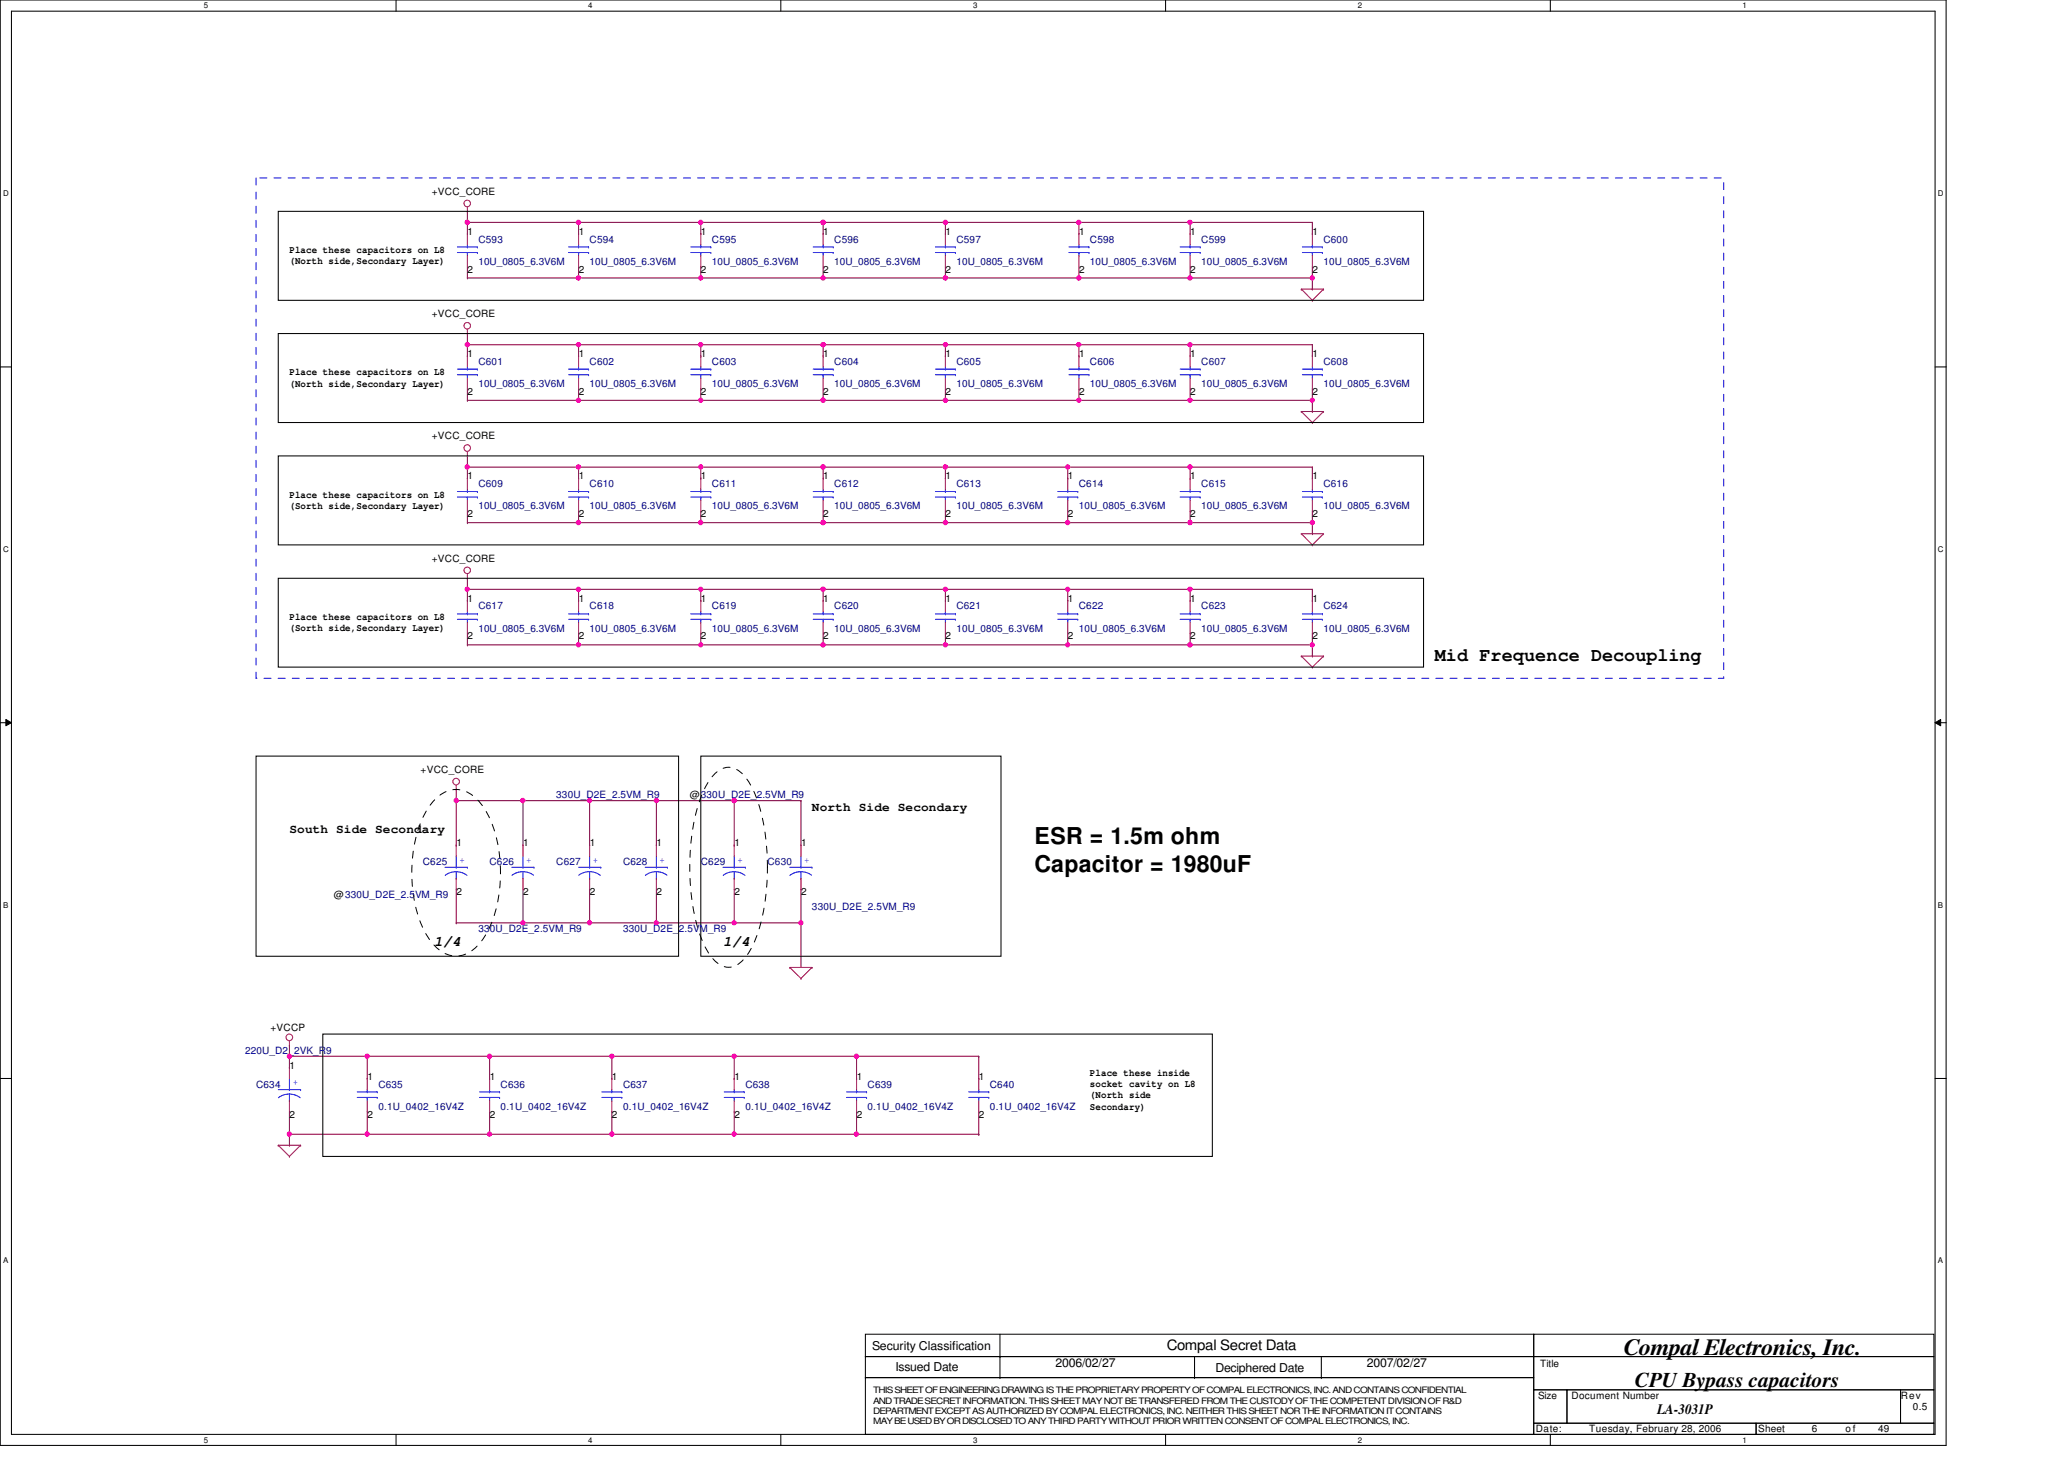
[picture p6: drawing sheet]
<svg xmlns="http://www.w3.org/2000/svg" width="297mm" height="210mm" viewBox="0 0 297 210" stroke-linecap="round" stroke-linejoin="round" font-family="sans-serif">
<path d="M0 0h280.1v208h-280.1zM1.6 1.6h276.9v204.8h-276.9z" fill="none" stroke="#000" stroke-width=".15"/>
<g fill="#fff">
<path d="M29.3 .2h.6v1.2h-.6z"/>
<path d="M29.3 206.6h.6v1.3h-.6z"/>
</g>
<path d="M57 0v1.6M57 206.4v1.6" fill="none" stroke="#000" stroke-width=".15"/>
<g fill="#fff">
<path d="M84.7 .2h.6v1.2h-.6z"/>
<path d="M84.7 206.6h.6v1.3h-.6z"/>
</g>
<path d="M112.4 0v1.6M112.4 206.4v1.6" fill="none" stroke="#000" stroke-width=".15"/>
<g fill="#fff">
<path d="M140 .2h.6v1.2h-.6z"/>
<path d="M140 206.6h.6v1.3h-.6z"/>
</g>
<path d="M167.7 0v1.6M167.7 206.4v1.6" fill="none" stroke="#000" stroke-width=".15"/>
<g fill="#fff">
<path d="M195.4 .2h.6v1.2h-.6z"/>
<path d="M195.4 206.6h.6v1.3h-.6z"/>
</g>
<path d="M223.1 0v1.6M223.1 206.4v1.6" fill="none" stroke="#000" stroke-width=".15"/>
<g fill="#fff">
<path d="M250.8 .2h.6v1.2h-.6z"/>
<path d="M250.8 206.6h.6v1.3h-.6z"/>
<path d="M.4 27.2h.8v1.3h-.8z"/>
<path d="M278.9 27.2h.8v1.3h-.8z"/>
<path d="M.4 78.4h.8v1.3h-.8z"/>
<path d="M278.9 78.4h.8v1.3h-.8z"/>
</g>
<path d="M0 52.8h1.6M278.5 52.8h1.6" fill="none" stroke="#000" stroke-width=".15"/>
<g fill="#fff">
<path d="M.4 129.6h.8v1.3h-.8z"/>
<path d="M278.9 129.6h.7v1.3h-.7z"/>
</g>
<path d="M0 104h1.6M278.5 104h1.6" fill="none" stroke="#000" stroke-width=".15"/>
<path d="M.8 103.5l.8 .5-.8 .5zM278.5 104l.8-.5v1z" fill="#000"/>
<path d="M.8 103.5l.8 .5-.8 .5zM278.5 104l.8-.5v1z" fill="none" stroke="#000" stroke-width=".14"/>
<g fill="#fff">
<path d="M.4 180.8h.8v1.3h-.8z"/>
<path d="M278.9 180.8h.7v1.3h-.7z"/>
</g>
<g fill="none" stroke="#000" stroke-width=".15">
<path d="M40 30.4h164.9v12.8h-164.9zM40 48h164.9v12.8h-164.9zM40 65.6h164.9v12.8h-164.9zM40 83.2h164.9v12.8h-164.9zM36.8 108.8h60.9v28.8h-60.9zM100.9 108.8h43.2v28.8h-43.2zM0 155.2h1.6M46.5 148.8h128v17.6h-128zM278.5 155.2h1.6M124.5 192h96.2v3.2h-96.2zM124.5 195.2h96.2v3.1h-96.2zM124.5 198.3h96.2v8.1h-96.2z"/>
<path d="M143.9 195.2h.1M143.9 198.3h.1M143.9 192v6.3M171.9 198.3h.1M171.9 195.2v3.1M190.2 198.3h.1M190.2 195.2v3.1M220.7 192h57.6v3.2h-57.6zM220.7 195.2h57.6v4.8h-57.6zM220.7 200h4.8v4.8h-4.8zM220.7 204.8h32v1.6h-32zM225.5 200h48v4.8h-48z"/>
<path d="M252.7 204.8h25.6v1.6h-25.6zM273.5 200h4.8v4.8h-4.8z"/>
</g>
<g fill="none" stroke="#800040" stroke-width=".15">
<path d="M67.3 33.6h.1M67.3 32h.1M67.3 30.4v3.2M67.3 38.4v1.6M67.3 32h121.6M83.3 32h.1M83.3 33.6h.1M83.3 32v1.6M83.3 38.4v1.6M100.9 33.6h.1M100.9 32h.1M100.9 32v1.6"/>
<path d="M100.9 38.4v1.6M118.5 33.6h.1M118.5 32h.1M118.5 32v1.6M118.5 38.4v1.6M136.1 33.6h.1M136.1 32h.1M136.1 32v1.6M136.1 38.4v1.6M155.3 32h.1M155.3 33.6h.1M155.3 32v1.6"/>
<path d="M155.3 38.4v1.6M171.3 32h.1M171.3 33.6h.1M171.3 32v1.6M171.3 38.4v1.6M188.9 32h.1M188.9 33.6h.1M188.9 32v1.6M188.9 38.4v3.2M67.3 57.6h.1M67.3 51.2h.1M67.3 40h.1"/>
<path d="M67.3 49.6h.1M67.3 48v3.2M67.3 56v1.6M67.3 49.6h121.6M67.3 57.6h121.6M67.3 40h121.6M83.3 51.2h.1M83.3 40h.1M83.3 57.6h.1M83.3 49.6h.1M83.3 49.6v1.6M83.3 56v1.6"/>
<path d="M100.9 57.6h.1M100.9 40h.1M100.9 51.2h.1M100.9 49.6h.1M100.9 49.6v1.6M100.9 56v1.6M118.5 40h.1M118.5 57.6h.1M118.5 49.6h.1M118.5 51.2h.1M118.5 49.6v1.6M118.5 56v1.6"/>
<path d="M136.1 49.6h.1M136.1 57.6h.1M136.1 51.2h.1M136.1 40h.1M136.1 49.6v1.6M136.1 56v1.6M155.3 57.6h.1M155.3 49.6h.1M155.3 40h.1M155.3 51.2h.1M155.3 49.6v1.6M155.3 56v1.6"/>
<path d="M171.3 57.6h.1M171.3 49.6h.1M171.3 40h.1M171.3 51.2h.1M171.3 49.6v1.6M171.3 56v1.6M188.9 51.2h.1M188.9 57.6h.1M188.9 41.6h.1M188.9 40h.1M188.9 59.2h.1M188.9 49.6h.1"/>
<path d="M188.9 49.6v1.6M188.9 56v3.2M67.3 68.8h.1M67.3 75.2h.1M67.3 67.2h.1M67.3 65.6v3.2M67.3 73.6v1.6M67.3 67.2h121.6M67.3 75.2h121.6M83.3 75.2h.1M83.3 68.8h.1M83.3 67.2h.1"/>
<path d="M83.3 67.2v1.6M83.3 73.6v1.6M100.9 75.2h.1M100.9 67.2h.1M100.9 68.8h.1M100.9 67.2v1.6M100.9 73.6v1.6M118.5 68.8h.1M118.5 75.2h.1M118.5 67.2h.1M118.5 67.2v1.6M118.5 73.6v1.6"/>
<path d="M136.1 75.2h.1M136.1 67.2h.1M136.1 68.8h.1M136.1 67.2v1.6M136.1 73.6v1.6M153.7 68.8h.1M153.7 67.2h.1M153.7 75.2h.1M153.7 67.2v1.6M153.7 73.6v1.6M171.3 68.8h.1M171.3 75.2h.1"/>
<path d="M171.3 67.2h.1M171.3 67.2v1.6M171.3 73.6v1.6M188.9 68.8h.1M188.9 75.2h.1M188.9 76.8h.1M188.9 67.2h.1M188.9 67.2v1.6M188.9 73.6v3.2M67.3 84.8h.1M67.3 92.8h.1M67.3 86.4h.1"/>
<path d="M67.3 92.8h121.6M67.3 83.2v3.2M67.3 91.2v1.6M67.3 84.8h121.6M83.3 86.4h.1M83.3 84.8h.1M83.3 92.8h.1M83.3 84.8v1.6M83.3 91.2v1.6M100.9 86.4h.1M100.9 92.8h.1M100.9 84.8h.1"/>
<path d="M100.9 84.8v1.6M100.9 91.2v1.6M118.5 92.8h.1M118.5 86.4h.1M118.5 84.8h.1M118.5 84.8v1.6M118.5 91.2v1.6M136.1 86.4h.1M136.1 92.8h.1M136.1 84.8h.1M136.1 84.8v1.6M136.1 91.2v1.6"/>
<path d="M153.7 92.8h.1M153.7 84.8h.1M153.7 86.4h.1M153.7 84.8v1.6M153.7 91.2v1.6M171.3 92.8h.1M171.3 86.4h.1M171.3 84.8h.1M171.3 84.8v1.6M171.3 91.2v1.6M188.9 86.4h.1M188.9 92.8h.1"/>
<path d="M188.9 94.4h.1M188.9 84.8h.1M188.9 84.8v1.6M188.9 91.2v3.2M65.7 115.2h.1M65.7 113.6v8M65.7 115.2h49.6M75.3 115.2h.1M75.3 115.2v6.4M84.9 115.2h.1M84.9 115.2v6.4M94.5 115.2h.1"/>
<path d="M94.5 115.2v6.4M105.7 115.2h.1M105.7 115.2v6.4M115.3 115.2h.1M115.3 115.2v6.4M65.7 132.8h.1M65.7 121.6h.1M65.7 128v4.8M65.7 132.8h49.6M75.3 132.8h.1M75.3 121.6h.1M75.3 128v4.8"/>
<path d="M84.9 132.8h.1M84.9 121.6h.1M84.9 128v4.8M94.5 132.8h.1M94.5 121.6h.1M94.5 128v4.8M105.7 132.8h.1M105.7 121.6h.1M105.7 128v4.8M115.3 132.8h.1M115.3 121.6h.1M115.3 128v11.2"/>
<path d="M41.7 152h.1M41.7 153.6h.1M41.7 152h99.2M41.7 150.4v3.2M52.8 152h.1M52.8 155.2h.1M52.8 152v3.2M70.5 152h.1M70.5 155.2h.1M70.5 152v3.2M88 155.2h.1M88 152h.1"/>
<path d="M88 152v3.2M105.7 152h.1M105.7 155.2h.1M105.7 152v3.2M123.3 152h.1M123.3 155.2h.1M123.3 152v3.2M140.9 152h.1M140.9 155.2h.1M140.9 152v3.2M41.7 163.2h.1M41.7 164.8h.1"/>
<path d="M41.7 160v4.8M41.7 163.2h99.2M52.8 163.2h.1M52.8 160v3.2M70.5 163.2h.1M70.5 160v3.2M88 163.2h.1M88 160v3.2M105.7 163.2h.1M105.7 160v3.2M123.3 163.2h.1M123.3 160v3.2"/>
<path d="M140.9 163.2h.1M140.9 160v3.2"/>
</g>
<g fill="none" stroke="#f00" stroke-width=".15">
<path d="M67.3 30.4h.1M67.3 29.8v.6M67.3 33.6v1.6M67.3 36.8v1.6M83.3 33.6v1.6M83.3 36.8v1.6M100.9 33.6v1.6M100.9 36.8v1.6M118.5 33.6v1.6M118.5 36.8v1.6M136.1 33.6v1.6M136.1 36.8v1.6"/>
<path d="M155.3 33.6v1.6M155.3 36.8v1.6M171.3 33.6v1.6M171.3 36.8v1.6M188.9 33.6v1.6M188.9 36.8v1.6M67.3 48h.1M67.3 47.4v.6M67.3 51.2v1.6M67.3 54.4v1.6M83.3 51.2v1.6M83.3 54.4v1.6"/>
<path d="M100.9 51.2v1.6M100.9 54.4v1.6M118.5 51.2v1.6M118.5 54.4v1.6M136.1 51.2v1.6M136.1 54.4v1.6M155.3 51.2v1.6M155.3 54.4v1.6M171.3 51.2v1.6M171.3 54.4v1.6M187.3 41.6h.1M187.3 59.2h.1"/>
<path d="M187.3 41.6h3.2M187.3 41.6l1.6 1.6M187.3 59.2h3.2M187.3 59.2l1.6 1.6M188.9 43.2h.1M188.9 51.2v1.6M188.9 54.4v1.6M190.5 41.6h.1M190.5 59.2h.1M190.5 41.6l-1.6 1.6M190.5 59.2l-1.6 1.6M67.3 65.6h.1"/>
<path d="M67.3 65v.6M67.3 68.8v1.6M67.3 72v1.6M83.3 68.8v1.6M83.3 72v1.6M100.9 68.8v1.6M100.9 72v1.6M118.5 68.8v1.6M118.5 72v1.6M136.1 68.8v1.6M136.1 72v1.6M153.7 68.8v1.6"/>
<path d="M153.7 72v1.6M171.3 68.8v1.6M171.3 72v1.6M187.3 76.8h.1M187.3 76.8h3.2M187.3 76.8l1.6 1.6M188.9 78.4h.1M188.9 60.8h.1M188.9 68.8v1.6M188.9 72v1.6M190.5 76.8h.1M190.5 76.8l-1.6 1.6"/>
<path d="M67.3 83.2h.1M67.3 82.6v.6M67.3 86.4v1.6M67.3 89.6v1.6M83.3 86.4v1.6M83.3 89.6v1.6M100.9 86.4v1.6M100.9 89.6v1.6M118.5 86.4v1.6M118.5 89.6v1.6M136.1 86.4v1.6M136.1 89.6v1.6"/>
<path d="M153.7 86.4v1.6M153.7 89.6v1.6M171.3 86.4v1.6M171.3 89.6v1.6M187.3 94.4h.1M187.3 94.4h3.2M187.3 94.4l1.6 1.6M188.9 96h.1M188.9 86.4v1.6M188.9 89.6v1.6M190.5 94.4h.1M190.5 94.4l-1.6 1.6"/>
<path d="M65.7 113.6h.1M65.7 113v.6M65.7 121.6v1.6M65.7 126.4v1.6M75.3 121.6v1.6M75.3 126.4v1.6M84.9 121.6v1.6M84.9 126.4v1.6M94.5 121.6v1.6M94.5 126.4v1.6M105.7 121.6v1.6M105.7 126.4v1.6"/>
<path d="M113.7 139.2h.1M113.7 139.2h3.2M113.7 139.2l1.6 1.6M115.3 121.6v1.6M115.3 126.4v1.6M116.9 139.2h.1M116.9 139.2l-1.6 1.6M41.7 150.4h.1M41.7 149.8v.6M41.7 153.6v1.6M41.7 158.4v1.6M52.8 155.2v1.6"/>
<path d="M52.8 158.4v1.6M70.5 155.2v1.6M70.5 158.4v1.6M88 155.2v1.6M88 158.4v1.6M105.7 155.2v1.6M105.7 158.4v1.6M115.3 140.8h.1M123.3 155.2v1.6M123.3 158.4v1.6M140.9 155.2v1.6M140.9 158.4v1.6"/>
<path d="M40 164.8h.1M40 164.8h3.3M40 164.8l1.7 1.6M41.7 166.4h.1M43.3 164.8h.1M43.3 164.8l-1.6 1.6"/>
<circle cx="67.2" cy="29.3" r=".47"/>
<circle cx="67.2" cy="46.9" r=".47"/>
<circle cx="67.2" cy="64.5" r=".47"/>
<circle cx="67.2" cy="82.1" r=".47"/>
<circle cx="65.6" cy="112.5" r=".48"/>
<circle cx="41.6" cy="149.3" r=".48"/>
</g>
<path d="M36.8 25.6h211.3v72h-211.3z" fill="none" stroke="#00f" stroke-width=".14" stroke-dasharray="1 1 1 1 1 1 1 1"/>
<path d="M62.6 115a3.9 3.9 0 0 1 6 0 14.5 14.5 0 0 1 3.4 9.1 18.7 18.7 0 0 1-2.1 10.5 5.3 5.3 0 0 1-4.3 3 5.2 5.2 0 0 1-4.2-3 20 20 0 0 1-1.4-14.6 11.8 11.8 0 0 1 2.6-5zM102.8 111.4a2.59 2.59 0 0 1 4.1 0 13.7 13.7 0 0 1 2.9 6.6 33.5 33.5 0 0 1-.8 16.4 9.1 9.1 0 0 1-2.8 4.4 2.5 2.5 0 0 1-3.4-.6 13.7 13.7 0 0 1-2.9-6.6 33.6 33.6 0 0 1 .8-16.3 10.2 10.2 0 0 1 2.1-3.9z" fill="none" stroke="#000" stroke-width=".14" stroke-dasharray="1 1 1 1 1 1 1 1"/>
<g fill="none" stroke="#00f" stroke-width=".15">
<path d="M65.8 36.3h2.9M65.8 35.5h2.9M67.3 35.5h.1M67.3 36.3h.1M67.3 35.2v.3M67.3 36.3v.5M68.7 36.3h.1M68.7 35.5h.1M81.8 36.3h2.9M81.8 35.5h2.9M83.3 35.5h.1M83.3 36.3h.1"/>
<path d="M83.3 35.2v.3M83.3 36.3v.5M84.7 36.3h.1M84.7 35.5h.1M99.4 36.3h2.9M99.4 35.5h2.9M100.9 35.5h.1M100.9 36.3h.1M100.9 35.2v.3M100.9 36.3v.5M102.3 36.3h.1M102.3 35.5h.1"/>
<path d="M117 36.3h2.9M117 35.5h2.9M118.5 35.5h.1M118.5 36.3h.1M118.5 35.2v.3M118.5 36.3v.5M119.9 36.3h.1M119.9 35.5h.1M134.6 36.3h2.9M134.6 35.5h2.9M136.1 35.5h.1M136.1 36.3h.1"/>
<path d="M136.1 35.2v.3M136.1 36.3v.5M137.5 36.3h.1M137.5 35.5h.1M153.8 36.3h2.9M153.8 35.5h2.9M155.3 35.5h.1M155.3 36.3h.1M155.3 35.2v.3M155.3 36.3v.5M156.7 36.3h.1M156.7 35.5h.1"/>
<path d="M169.8 36.3h2.9M169.8 35.5h2.9M171.3 35.5h.1M171.3 36.3h.1M171.3 35.2v.3M171.3 36.3v.5M172.7 36.3h.1M172.7 35.5h.1M187.4 36.3h2.9M187.4 35.5h2.9M188.9 35.5h.1M188.9 36.3h.1"/>
<path d="M188.9 35.2v.3M188.9 36.3v.5M190.3 36.3h.1M190.3 35.5h.1M65.8 53.9h2.9M65.8 53.1h2.9M67.3 53.1h.1M67.3 53.9h.1M67.3 52.8v.3M67.3 53.9v.5M68.7 53.9h.1M68.7 53.1h.1"/>
<path d="M81.8 53.9h2.9M81.8 53.1h2.9M83.3 53.1h.1M83.3 53.9h.1M83.3 52.8v.3M83.3 53.9v.5M84.7 53.9h.1M84.7 53.1h.1M99.4 53.9h2.9M99.4 53.1h2.9M100.9 53.1h.1M100.9 53.9h.1"/>
<path d="M100.9 52.8v.3M100.9 53.9v.5M102.3 53.9h.1M102.3 53.1h.1M117 53.9h2.9M117 53.1h2.9M118.5 53.1h.1M118.5 53.9h.1M118.5 52.8v.3M118.5 53.9v.5M119.9 53.9h.1M119.9 53.1h.1"/>
<path d="M134.6 53.9h2.9M134.6 53.1h2.9M136.1 53.1h.1M136.1 53.9h.1M136.1 52.8v.3M136.1 53.9v.5M137.5 53.9h.1M137.5 53.1h.1M153.8 53.9h2.9M153.8 53.1h2.9M155.3 53.1h.1M155.3 53.9h.1"/>
<path d="M155.3 52.8v.3M155.3 53.9v.5M156.7 53.9h.1M156.7 53.1h.1M169.8 53.9h2.9M169.8 53.1h2.9M171.3 53.1h.1M171.3 53.9h.1M171.3 52.8v.3M171.3 53.9v.5M172.7 53.9h.1M172.7 53.1h.1"/>
<path d="M187.4 53.9h2.9M187.4 53.1h2.9M188.9 53.1h.1M188.9 53.9h.1M188.9 52.8v.3M188.9 53.9v.5M190.3 53.9h.1M190.3 53.1h.1M65.8 71.5h2.9M65.8 70.7h2.9M67.3 70.7h.1M67.3 71.5h.1"/>
<path d="M67.3 70.4v.3M67.3 71.5v.5M68.7 71.5h.1M68.7 70.7h.1M81.8 71.5h2.9M81.8 70.7h2.9M83.3 70.7h.1M83.3 71.5h.1M83.3 70.4v.3M83.3 71.5v.5M84.7 71.5h.1M84.7 70.7h.1"/>
<path d="M99.4 71.5h2.9M99.4 70.7h2.9M100.9 70.7h.1M100.9 71.5h.1M100.9 70.4v.3M100.9 71.5v.5M102.3 71.5h.1M102.3 70.7h.1M117 71.5h2.9M117 70.7h2.9M118.5 70.7h.1M118.5 71.5h.1"/>
<path d="M118.5 70.4v.3M118.5 71.5v.5M119.9 71.5h.1M119.9 70.7h.1M134.6 71.5h2.9M134.6 70.7h2.9M136.1 70.7h.1M136.1 71.5h.1M136.1 70.4v.3M136.1 71.5v.5M137.5 71.5h.1M137.5 70.7h.1"/>
<path d="M152.2 71.5h2.9M152.2 70.7h2.9M153.7 70.7h.1M153.7 71.5h.1M153.7 70.4v.3M153.7 71.5v.5M155.1 71.5h.1M155.1 70.7h.1M169.8 71.5h2.9M169.8 70.7h2.9M171.3 70.7h.1M171.3 71.5h.1"/>
<path d="M171.3 70.4v.3M171.3 71.5v.5M172.7 71.5h.1M172.7 70.7h.1M187.4 71.5h2.9M187.4 70.7h2.9M188.9 70.7h.1M188.9 71.5h.1M188.9 70.4v.3M188.9 71.5v.5M190.3 71.5h.1M190.3 70.7h.1"/>
<path d="M65.8 89.1h2.9M65.8 88.3h2.9M67.3 88.3h.1M67.3 89.1h.1M67.3 88v.3M67.3 89.1v.5M68.7 89.1h.1M68.7 88.3h.1M81.8 89.1h2.9M81.8 88.3h2.9M83.3 88.3h.1M83.3 89.1h.1"/>
<path d="M83.3 88v.3M83.3 89.1v.5M84.7 89.1h.1M84.7 88.3h.1M99.4 89.1h2.9M99.4 88.3h2.9M100.9 88.3h.1M100.9 89.1h.1M100.9 88v.3M100.9 89.1v.5M102.3 89.1h.1M102.3 88.3h.1"/>
<path d="M117 89.1h2.9M117 88.3h2.9M118.5 88.3h.1M118.5 89.1h.1M118.5 88v.3M118.5 89.1v.5M119.9 89.1h.1M119.9 88.3h.1M134.6 89.1h2.9M134.6 88.3h2.9M136.1 88.3h.1M136.1 89.1h.1"/>
<path d="M136.1 88v.3M136.1 89.1v.5M137.5 89.1h.1M137.5 88.3h.1M152.2 89.1h2.9M152.2 88.3h2.9M153.7 88.3h.1M153.7 89.1h.1M153.7 88v.3M153.7 89.1v.5M155.1 89.1h.1M155.1 88.3h.1"/>
<path d="M169.8 89.1h2.9M169.8 88.3h2.9M171.3 88.3h.1M171.3 89.1h.1M171.3 88v.3M171.3 89.1v.5M172.7 89.1h.1M172.7 88.3h.1M187.4 89.1h2.9M187.4 88.3h2.9M188.9 88.3h.1M188.9 89.1h.1"/>
<path d="M188.9 88v.3M188.9 89.1v.5M190.3 89.1h.1M190.3 88.3h.1M64 124.8h3.3M64.1 126a2.58 2.58 0 0 1 3.1 0M65.7 124.8h.1M65.7 126.4h.1M65.7 123.2v1.6M65.7 125.5v.9M67.3 124.8h.1M73.7 124.8h3.2"/>
<path d="M75.3 124.8h.1M75.3 126.4h.1M75.3 123.2v1.6M75.3 125.5v.9M76.8 126a2.59 2.59 0 0 0-3.1 0M76.9 124.8h.1M83.3 124.8h3.2M84.8 125.5a2.46 2.46 0 0 1 1.6 .5M84.8 125.5a2.55 2.55 0 0 0-1.5 .5M84.9 124.8h.1M84.9 126.4h.1M84.9 123.2v1.6"/>
<path d="M84.9 125.5v.9M86.5 124.8h.1M92.9 124.8h3.2M94.5 124.8h.1M94.5 126.4h.1M94.5 123.2v1.6M94.5 125.5v.9M96 126a2.59 2.59 0 0 0-3.1 0M96.1 124.8h.1M104.1 124.8h3.2M104.1 126a2.58 2.58 0 0 1 3.1 0M105.7 124.8h.1"/>
<path d="M105.7 126.4h.1M105.7 123.2v1.6M105.7 125.5v.9M107.3 124.8h.1M113.7 124.8h3.2M115.3 124.8h.1M115.3 126.4h.1M115.3 123.2v1.6M115.3 125.5v.9M116.8 126a2.59 2.59 0 0 0-3.1 0M116.9 124.8h.1M40 156.8h3.3"/>
<path d="M40.1 158a2.58 2.58 0 0 1 3.1 0M41.7 156.8h.1M41.7 158.4h.1M41.7 155.2v1.6M41.7 157.5v.9M43.3 156.8h.1M51.4 157.9h2.9M51.4 157.1h2.9M52.8 157.1h.1M52.8 157.9h.1M52.8 156.8v.3M52.8 157.9v.5"/>
<path d="M54.3 157.9h.1M54.3 157.1h.1M69 157.9h2.9M69 157.1h2.9M70.5 157.1h.1M70.5 157.9h.1M70.5 156.8v.3M70.5 157.9v.5M71.9 157.9h.1M71.9 157.1h.1M86.6 157.9h2.9M86.6 157.1h2.9"/>
<path d="M88 157.1h.1M88 157.9h.1M88 156.8v.3M88 157.9v.5M89.5 157.9h.1M89.5 157.1h.1M104.2 157.9h2.9M104.2 157.1h2.9M105.7 157.1h.1M105.7 157.9h.1M105.7 156.8v.3M105.7 157.9v.5"/>
<path d="M107.1 157.9h.1M107.1 157.1h.1M121.8 157.9h2.9M121.8 157.1h2.9M123.3 157.1h.1M123.3 157.9h.1M123.3 156.8v.3M123.3 157.9v.5M124.7 157.9h.1M124.7 157.1h.1M139.4 157.9h2.9M139.4 157.1h2.9"/>
<path d="M140.9 157.1h.1M140.9 157.9h.1M140.9 156.8v.3M140.9 157.9v.5M142.3 157.9h.1M142.3 157.1h.1"/>
</g>
<circle cx="123.2" cy="152" r=".32" fill="#f0f"/>
<circle cx="123.2" cy="152" r=".32" fill="none" stroke="#f0f" stroke-width=".15"/>
<circle cx="70.4" cy="152" r=".32" fill="#f0f"/>
<circle cx="70.4" cy="152" r=".32" fill="none" stroke="#f0f" stroke-width=".15"/>
<circle cx="88" cy="152" r=".32" fill="#f0f"/>
<circle cx="88" cy="152" r=".32" fill="none" stroke="#f0f" stroke-width=".15"/>
<circle cx="41.6" cy="152" r=".32" fill="#f0f"/>
<circle cx="41.6" cy="152" r=".32" fill="none" stroke="#f0f" stroke-width=".15"/>
<circle cx="52.8" cy="152" r=".32" fill="#f0f"/>
<circle cx="52.8" cy="152" r=".32" fill="none" stroke="#f0f" stroke-width=".15"/>
<circle cx="105.6" cy="152" r=".32" fill="#f0f"/>
<circle cx="105.6" cy="152" r=".32" fill="none" stroke="#f0f" stroke-width=".15"/>
<circle cx="153.7" cy="92.8" r=".31" fill="#f0f"/>
<circle cx="153.7" cy="92.8" r=".31" fill="none" stroke="#f0f" stroke-width=".15"/>
<circle cx="75.2" cy="132.8" r=".31" fill="#f0f"/>
<circle cx="75.2" cy="132.8" r=".31" fill="none" stroke="#f0f" stroke-width=".15"/>
<circle cx="118.5" cy="49.6" r=".31" fill="#f0f"/>
<circle cx="118.5" cy="49.6" r=".31" fill="none" stroke="#f0f" stroke-width=".15"/>
<circle cx="136.1" cy="49.6" r=".31" fill="#f0f"/>
<circle cx="136.1" cy="49.6" r=".31" fill="none" stroke="#f0f" stroke-width=".15"/>
<circle cx="155.3" cy="57.6" r=".31" fill="#f0f"/>
<circle cx="155.3" cy="57.6" r=".31" fill="none" stroke="#f0f" stroke-width=".15"/>
<circle cx="155.3" cy="40" r=".32" fill="#f0f"/>
<circle cx="155.3" cy="40" r=".32" fill="none" stroke="#f0f" stroke-width=".15"/>
<circle cx="118.5" cy="92.8" r=".31" fill="#f0f"/>
<circle cx="118.5" cy="92.8" r=".31" fill="none" stroke="#f0f" stroke-width=".15"/>
<circle cx="153.7" cy="84.8" r=".31" fill="#f0f"/>
<circle cx="153.7" cy="84.8" r=".31" fill="none" stroke="#f0f" stroke-width=".15"/>
<circle cx="70.4" cy="163.2" r=".32" fill="#f0f"/>
<circle cx="70.4" cy="163.2" r=".32" fill="none" stroke="#f0f" stroke-width=".15"/>
<circle cx="153.6" cy="67.2" r=".32" fill="#f0f"/>
<circle cx="153.6" cy="67.2" r=".32" fill="none" stroke="#f0f" stroke-width=".15"/>
<circle cx="136.1" cy="75.2" r=".32" fill="#f0f"/>
<circle cx="136.1" cy="75.2" r=".32" fill="none" stroke="#f0f" stroke-width=".15"/>
<circle cx="153.6" cy="75.2" r=".32" fill="#f0f"/>
<circle cx="153.6" cy="75.2" r=".32" fill="none" stroke="#f0f" stroke-width=".15"/>
<circle cx="67.2" cy="32" r=".32" fill="#f0f"/>
<circle cx="67.2" cy="32" r=".32" fill="none" stroke="#f0f" stroke-width=".15"/>
<circle cx="83.2" cy="32" r=".32" fill="#f0f"/>
<circle cx="83.2" cy="32" r=".32" fill="none" stroke="#f0f" stroke-width=".15"/>
<circle cx="105.6" cy="115.2" r=".32" fill="#f0f"/>
<circle cx="105.6" cy="115.2" r=".32" fill="none" stroke="#f0f" stroke-width=".15"/>
<circle cx="94.4" cy="115.2" r=".32" fill="#f0f"/>
<circle cx="94.4" cy="115.2" r=".32" fill="none" stroke="#f0f" stroke-width=".15"/>
<circle cx="105.6" cy="163.2" r=".32" fill="#f0f"/>
<circle cx="105.6" cy="163.2" r=".32" fill="none" stroke="#f0f" stroke-width=".15"/>
<circle cx="118.4" cy="75.2" r=".32" fill="#f0f"/>
<circle cx="118.4" cy="75.2" r=".32" fill="none" stroke="#f0f" stroke-width=".15"/>
<circle cx="155.3" cy="32" r=".32" fill="#f0f"/>
<circle cx="155.3" cy="32" r=".32" fill="none" stroke="#f0f" stroke-width=".15"/>
<circle cx="171.3" cy="32" r=".32" fill="#f0f"/>
<circle cx="171.3" cy="32" r=".32" fill="none" stroke="#f0f" stroke-width=".15"/>
<circle cx="171.3" cy="57.6" r=".31" fill="#f0f"/>
<circle cx="171.3" cy="57.6" r=".31" fill="none" stroke="#f0f" stroke-width=".15"/>
<circle cx="118.5" cy="57.6" r=".31" fill="#f0f"/>
<circle cx="118.5" cy="57.6" r=".31" fill="none" stroke="#f0f" stroke-width=".15"/>
<circle cx="118.5" cy="57.6" r=".31" fill="#f0f"/>
<circle cx="118.5" cy="57.6" r=".31" fill="none" stroke="#f0f" stroke-width=".15"/>
<circle cx="136.1" cy="57.6" r=".31" fill="#f0f"/>
<circle cx="136.1" cy="57.6" r=".31" fill="none" stroke="#f0f" stroke-width=".15"/>
<circle cx="118.5" cy="84.8" r=".31" fill="#f0f"/>
<circle cx="118.5" cy="84.8" r=".31" fill="none" stroke="#f0f" stroke-width=".15"/>
<circle cx="136.1" cy="84.8" r=".31" fill="#f0f"/>
<circle cx="136.1" cy="84.8" r=".31" fill="none" stroke="#f0f" stroke-width=".15"/>
<circle cx="67.2" cy="67.2" r=".32" fill="#f0f"/>
<circle cx="67.2" cy="67.2" r=".32" fill="none" stroke="#f0f" stroke-width=".15"/>
<circle cx="83.2" cy="67.2" r=".32" fill="#f0f"/>
<circle cx="83.2" cy="67.2" r=".32" fill="none" stroke="#f0f" stroke-width=".15"/>
<circle cx="67.2" cy="84.8" r=".31" fill="#f0f"/>
<circle cx="67.2" cy="84.8" r=".31" fill="none" stroke="#f0f" stroke-width=".15"/>
<circle cx="83.2" cy="84.8" r=".31" fill="#f0f"/>
<circle cx="83.2" cy="84.8" r=".31" fill="none" stroke="#f0f" stroke-width=".15"/>
<circle cx="118.5" cy="49.6" r=".31" fill="#f0f"/>
<circle cx="118.5" cy="49.6" r=".31" fill="none" stroke="#f0f" stroke-width=".15"/>
<circle cx="100.8" cy="57.6" r=".31" fill="#f0f"/>
<circle cx="100.8" cy="57.6" r=".31" fill="none" stroke="#f0f" stroke-width=".15"/>
<circle cx="100.8" cy="67.2" r=".32" fill="#f0f"/>
<circle cx="100.8" cy="67.2" r=".32" fill="none" stroke="#f0f" stroke-width=".15"/>
<circle cx="155.3" cy="49.6" r=".31" fill="#f0f"/>
<circle cx="155.3" cy="49.6" r=".31" fill="none" stroke="#f0f" stroke-width=".15"/>
<circle cx="171.3" cy="49.6" r=".31" fill="#f0f"/>
<circle cx="171.3" cy="49.6" r=".31" fill="none" stroke="#f0f" stroke-width=".15"/>
<circle cx="83.2" cy="57.6" r=".31" fill="#f0f"/>
<circle cx="83.2" cy="57.6" r=".31" fill="none" stroke="#f0f" stroke-width=".15"/>
<circle cx="188.8" cy="40" r=".32" fill="#f0f"/>
<circle cx="188.8" cy="40" r=".32" fill="none" stroke="#f0f" stroke-width=".15"/>
<circle cx="100.8" cy="75.2" r=".32" fill="#f0f"/>
<circle cx="100.8" cy="75.2" r=".32" fill="none" stroke="#f0f" stroke-width=".15"/>
<circle cx="84.8" cy="115.2" r=".32" fill="#f0f"/>
<circle cx="84.8" cy="115.2" r=".32" fill="none" stroke="#f0f" stroke-width=".15"/>
<circle cx="118.4" cy="67.2" r=".32" fill="#f0f"/>
<circle cx="118.4" cy="67.2" r=".32" fill="none" stroke="#f0f" stroke-width=".15"/>
<circle cx="100.8" cy="40" r=".32" fill="#f0f"/>
<circle cx="100.8" cy="40" r=".32" fill="none" stroke="#f0f" stroke-width=".15"/>
<circle cx="83.2" cy="40" r=".32" fill="#f0f"/>
<circle cx="83.2" cy="40" r=".32" fill="none" stroke="#f0f" stroke-width=".15"/>
<circle cx="88" cy="163.2" r=".32" fill="#f0f"/>
<circle cx="88" cy="163.2" r=".32" fill="none" stroke="#f0f" stroke-width=".15"/>
<circle cx="94.5" cy="132.8" r=".31" fill="#f0f"/>
<circle cx="94.5" cy="132.8" r=".31" fill="none" stroke="#f0f" stroke-width=".15"/>
<circle cx="100.8" cy="84.8" r=".31" fill="#f0f"/>
<circle cx="100.8" cy="84.8" r=".31" fill="none" stroke="#f0f" stroke-width=".15"/>
<circle cx="67.2" cy="49.6" r=".31" fill="#f0f"/>
<circle cx="67.2" cy="49.6" r=".31" fill="none" stroke="#f0f" stroke-width=".15"/>
<circle cx="83.2" cy="49.6" r=".31" fill="#f0f"/>
<circle cx="83.2" cy="49.6" r=".31" fill="none" stroke="#f0f" stroke-width=".15"/>
<circle cx="118.4" cy="67.2" r=".32" fill="#f0f"/>
<circle cx="118.4" cy="67.2" r=".32" fill="none" stroke="#f0f" stroke-width=".15"/>
<circle cx="136.1" cy="67.2" r=".32" fill="#f0f"/>
<circle cx="136.1" cy="67.2" r=".32" fill="none" stroke="#f0f" stroke-width=".15"/>
<circle cx="105.6" cy="132.8" r=".31" fill="#f0f"/>
<circle cx="105.6" cy="132.8" r=".31" fill="none" stroke="#f0f" stroke-width=".15"/>
<circle cx="118.4" cy="32" r=".32" fill="#f0f"/>
<circle cx="118.4" cy="32" r=".32" fill="none" stroke="#f0f" stroke-width=".15"/>
<circle cx="171.3" cy="92.8" r=".31" fill="#f0f"/>
<circle cx="171.3" cy="92.8" r=".31" fill="none" stroke="#f0f" stroke-width=".15"/>
<circle cx="188.9" cy="57.6" r=".31" fill="#f0f"/>
<circle cx="188.9" cy="57.6" r=".31" fill="none" stroke="#f0f" stroke-width=".15"/>
<circle cx="171.3" cy="67.2" r=".32" fill="#f0f"/>
<circle cx="171.3" cy="67.2" r=".32" fill="none" stroke="#f0f" stroke-width=".15"/>
<circle cx="118.4" cy="75.2" r=".32" fill="#f0f"/>
<circle cx="118.4" cy="75.2" r=".32" fill="none" stroke="#f0f" stroke-width=".15"/>
<circle cx="171.3" cy="92.8" r=".31" fill="#f0f"/>
<circle cx="171.3" cy="92.8" r=".31" fill="none" stroke="#f0f" stroke-width=".15"/>
<circle cx="188.9" cy="92.8" r=".31" fill="#f0f"/>
<circle cx="188.9" cy="92.8" r=".31" fill="none" stroke="#f0f" stroke-width=".15"/>
<circle cx="100.8" cy="92.8" r=".31" fill="#f0f"/>
<circle cx="100.8" cy="92.8" r=".31" fill="none" stroke="#f0f" stroke-width=".15"/>
<circle cx="136.1" cy="40" r=".32" fill="#f0f"/>
<circle cx="136.1" cy="40" r=".32" fill="none" stroke="#f0f" stroke-width=".15"/>
<circle cx="118.4" cy="40" r=".32" fill="#f0f"/>
<circle cx="118.4" cy="40" r=".32" fill="none" stroke="#f0f" stroke-width=".15"/>
<circle cx="100.8" cy="32" r=".32" fill="#f0f"/>
<circle cx="100.8" cy="32" r=".32" fill="none" stroke="#f0f" stroke-width=".15"/>
<circle cx="171.3" cy="40" r=".32" fill="#f0f"/>
<circle cx="171.3" cy="40" r=".32" fill="none" stroke="#f0f" stroke-width=".15"/>
<circle cx="171.3" cy="84.8" r=".31" fill="#f0f"/>
<circle cx="171.3" cy="84.8" r=".31" fill="none" stroke="#f0f" stroke-width=".15"/>
<circle cx="118.5" cy="84.8" r=".31" fill="#f0f"/>
<circle cx="118.5" cy="84.8" r=".31" fill="none" stroke="#f0f" stroke-width=".15"/>
<circle cx="105.6" cy="115.2" r=".32" fill="#f0f"/>
<circle cx="105.6" cy="115.2" r=".32" fill="none" stroke="#f0f" stroke-width=".15"/>
<circle cx="115.3" cy="132.8" r=".31" fill="#f0f"/>
<circle cx="115.3" cy="132.8" r=".31" fill="none" stroke="#f0f" stroke-width=".15"/>
<circle cx="83.2" cy="92.8" r=".31" fill="#f0f"/>
<circle cx="83.2" cy="92.8" r=".31" fill="none" stroke="#f0f" stroke-width=".15"/>
<circle cx="118.5" cy="92.8" r=".31" fill="#f0f"/>
<circle cx="118.5" cy="92.8" r=".31" fill="none" stroke="#f0f" stroke-width=".15"/>
<circle cx="136.1" cy="92.8" r=".31" fill="#f0f"/>
<circle cx="136.1" cy="92.8" r=".31" fill="none" stroke="#f0f" stroke-width=".15"/>
<circle cx="84.8" cy="132.8" r=".31" fill="#f0f"/>
<circle cx="84.8" cy="132.8" r=".31" fill="none" stroke="#f0f" stroke-width=".15"/>
<circle cx="118.4" cy="32" r=".32" fill="#f0f"/>
<circle cx="118.4" cy="32" r=".32" fill="none" stroke="#f0f" stroke-width=".15"/>
<circle cx="136.1" cy="32" r=".32" fill="#f0f"/>
<circle cx="136.1" cy="32" r=".32" fill="none" stroke="#f0f" stroke-width=".15"/>
<circle cx="123.2" cy="163.2" r=".32" fill="#f0f"/>
<circle cx="123.2" cy="163.2" r=".32" fill="none" stroke="#f0f" stroke-width=".15"/>
<circle cx="83.2" cy="75.2" r=".32" fill="#f0f"/>
<circle cx="83.2" cy="75.2" r=".32" fill="none" stroke="#f0f" stroke-width=".15"/>
<circle cx="65.6" cy="115.2" r=".32" fill="#f0f"/>
<circle cx="65.6" cy="115.2" r=".32" fill="none" stroke="#f0f" stroke-width=".15"/>
<circle cx="75.2" cy="115.2" r=".32" fill="#f0f"/>
<circle cx="75.2" cy="115.2" r=".32" fill="none" stroke="#f0f" stroke-width=".15"/>
<circle cx="100.8" cy="49.6" r=".31" fill="#f0f"/>
<circle cx="100.8" cy="49.6" r=".31" fill="none" stroke="#f0f" stroke-width=".15"/>
<circle cx="41.6" cy="163.2" r=".32" fill="#f0f"/>
<circle cx="41.6" cy="163.2" r=".32" fill="none" stroke="#f0f" stroke-width=".15"/>
<circle cx="52.8" cy="163.2" r=".32" fill="#f0f"/>
<circle cx="52.8" cy="163.2" r=".32" fill="none" stroke="#f0f" stroke-width=".15"/>
<circle cx="171.3" cy="75.2" r=".32" fill="#f0f"/>
<circle cx="171.3" cy="75.2" r=".32" fill="none" stroke="#f0f" stroke-width=".15"/>
<circle cx="188.8" cy="75.2" r=".32" fill="#f0f"/>
<circle cx="188.8" cy="75.2" r=".32" fill="none" stroke="#f0f" stroke-width=".15"/>
<g font-size="3.3">
<text x="148.9" y="121.5">ESR = 1.5m ohm</text>
<text x="148.9" y="125.5">Capacitor = 1980uF</text>
<text x="233.7" y="195.1">Compal Electronics, Inc.</text>
</g>
<text font-size="3" x="235.3" y="199.6">CPU Bypass capacitors</text>
<text font-size="2.7" x="206.5" y="95.1">Mid Frequence Decoupling</text>
<g font-size="2.1">
<text x="62.5" y="136.2">1/4</text>
<text x="104.1" y="136.2">1/4</text>
<text x="167.9" y="194.4">Compal Secret Data</text>
<text x="238.5" y="203.5">LA-3031P</text>
</g>
<g font-size="1.8">
<text x="41.7" y="119.8">South Side Secondary</text>
<text x="116.9" y="116.6">North Side Secondary</text>
<text x="125.5" y="194.2">Security Classification</text>
<text x="128.9" y="197.3">Issued Date</text>
<text x="151.9" y="196.8">2006/02/27</text>
<text x="174.9" y="197.4">Deciphered Date</text>
<text x="196.7" y="196.8">2007/02/27</text>
</g>
<g font-size="1.4">
<text x="62.1" y="28">+VCC_CORE</text>
<text x="67.3" y="33.8">1</text>
<text x="83.3" y="33.8">1</text>
<text x="100.9" y="33.8">1</text>
<text x="118.5" y="33.8">1</text>
<text x="136.1" y="33.8">1</text>
<text x="155.3" y="33.8">1</text>
<text x="171.3" y="33.8">1</text>
<text x="188.9" y="33.8">1</text>
<text x="41.7" y="36.4">Place these capacitors on L8</text>
<text x="41.7" y="38.1">(North side,Secondary Layer)</text>
<text x="67.3" y="39.2">2</text>
<text x="83.3" y="39.2">2</text>
<text x="100.9" y="39.2">2</text>
<text x="118.5" y="39.2">2</text>
<text x="136.1" y="39.2">2</text>
<text x="155.3" y="39.2">2</text>
<text x="171.3" y="39.2">2</text>
<text x="188.9" y="39.2">2</text>
<text x="62.1" y="45.6">+VCC_CORE</text>
<text x="67.3" y="51.4">1</text>
<text x="83.3" y="51.4">1</text>
<text x="100.9" y="51.4">1</text>
<text x="118.5" y="51.4">1</text>
<text x="136.1" y="51.4">1</text>
<text x="155.3" y="51.4">1</text>
<text x="171.3" y="51.4">1</text>
<text x="188.9" y="51.4">1</text>
<text x="41.7" y="54">Place these capacitors on L8</text>
<text x="41.7" y="55.6">(North side,Secondary Layer)</text>
<text x="67.3" y="56.8">2</text>
<text x="83.3" y="56.8">2</text>
<text x="100.9" y="56.8">2</text>
<text x="118.5" y="56.8">2</text>
<text x="136.1" y="56.8">2</text>
<text x="155.3" y="56.8">2</text>
<text x="171.3" y="56.8">2</text>
<text x="188.9" y="56.8">2</text>
<text x="62.1" y="63.2">+VCC_CORE</text>
<text x="41.7" y="71.6">Place these capacitors on L8</text>
<text x="67.3" y="69">1</text>
<text x="83.3" y="69">1</text>
<text x="100.9" y="69">1</text>
<text x="118.5" y="69">1</text>
<text x="136.1" y="69">1</text>
<text x="153.7" y="69">1</text>
<text x="171.3" y="69">1</text>
<text x="188.9" y="69">1</text>
<text x="41.7" y="73.3">(Sorth side,Secondary Layer)</text>
<text x="67.3" y="74.4">2</text>
<text x="83.3" y="74.4">2</text>
<text x="100.9" y="74.4">2</text>
<text x="118.5" y="74.4">2</text>
<text x="136.1" y="74.4">2</text>
<text x="153.7" y="74.4">2</text>
<text x="171.3" y="74.4">2</text>
<text x="188.9" y="74.4">2</text>
<text x="62.1" y="80.8">+VCC_CORE</text>
<text x="41.7" y="89.2">Place these capacitors on L8</text>
<text x="67.3" y="86.6">1</text>
<text x="83.3" y="86.6">1</text>
<text x="100.9" y="86.6">1</text>
<text x="118.5" y="86.6">1</text>
<text x="136.1" y="86.6">1</text>
<text x="153.7" y="86.6">1</text>
<text x="171.3" y="86.6">1</text>
<text x="188.9" y="86.6">1</text>
<text x="41.7" y="90.8">(Sorth side,Secondary Layer)</text>
<text x="67.3" y="92">2</text>
<text x="83.3" y="92">2</text>
<text x="100.9" y="92">2</text>
<text x="118.5" y="92">2</text>
<text x="136.1" y="92">2</text>
<text x="153.7" y="92">2</text>
<text x="171.3" y="92">2</text>
<text x="188.9" y="92">2</text>
<text x="60.5" y="111.2">+VCC_CORE</text>
<text x="99.3" y="114.9">@</text>
<text x="65.7" y="121.8">1</text>
<text x="75.3" y="121.8">1</text>
<text x="84.9" y="121.8">1</text>
<text x="94.5" y="121.8">1</text>
<text x="105.7" y="121.8">1</text>
<text x="115.3" y="121.8">1</text>
<text x="48" y="129.3">@330U_D2E_2.5VM_R9</text>
<text x="65.7" y="128.8">2</text>
<text x="75.3" y="128.8">2</text>
<text x="84.9" y="128.8">2</text>
<text x="94.5" y="128.8">2</text>
<text x="105.7" y="128.8">2</text>
<text x="115.3" y="128.8">2</text>
<text x="38.9" y="148.4">+VCCP</text>
<text x="41.7" y="153.8">1</text>
<text x="52.9" y="155.4">1</text>
<text x="70.5" y="155.4">1</text>
<text x="88.1" y="155.4">1</text>
<text x="105.7" y="155.4">1</text>
<text x="123.3" y="155.4">1</text>
<text x="140.9" y="155.4">1</text>
<text x="156.9" y="154.8">Place these inside</text>
<text x="41.7" y="160.8">2</text>
<text x="52.9" y="160.8">2</text>
<text x="70.5" y="160.8">2</text>
<text x="88.1" y="160.8">2</text>
<text x="105.7" y="160.8">2</text>
<text x="123.3" y="160.8">2</text>
<text x="140.9" y="160.8">2</text>
<text x="156.9" y="156.5">socket cavity on L8</text>
<text x="156.9" y="158.1">(North side</text>
<text x="156.9" y="159.7">Secondary)</text>
<text x="221.7" y="196.7">Title</text>
<text x="221.4" y="201.3">Size</text>
<text x="226.2" y="201.3">Document Number</text>
<text x="273.6" y="201.3">Rev</text>
<text x="275.3" y="202.9">0.5</text>
<text x="221" y="206.1">Date:</text>
<text x="228.7" y="206.1">Tuesday, February 28, 2006</text>
<text x="253" y="206.1">Sheet</text>
<text x="260.7" y="206.1">6</text>
<text x="265.6" y="206.1">of</text>
<text x="270.3" y="206.1">49</text>
</g>
<g font-size="1.4" fill="#000080">
<text x="68.9" y="34.9">C593</text>
<text x="84.9" y="34.9">C594</text>
<text x="102.5" y="34.9">C595</text>
<text x="120.1" y="34.9">C596</text>
<text x="137.7" y="34.9">C597</text>
<text x="156.9" y="34.9">C598</text>
<text x="172.9" y="34.9">C599</text>
<text x="190.5" y="34.9">C600</text>
<text x="68.9" y="38.1">10U_0805_6.3V6M</text>
<text x="84.9" y="38.1">10U_0805_6.3V6M</text>
<text x="102.5" y="38.1">10U_0805_6.3V6M</text>
<text x="120.1" y="38.1">10U_0805_6.3V6M</text>
<text x="137.7" y="38.1">10U_0805_6.3V6M</text>
<text x="156.9" y="38.1">10U_0805_6.3V6M</text>
<text x="172.9" y="38.1">10U_0805_6.3V6M</text>
<text x="190.5" y="38.1">10U_0805_6.3V6M</text>
<text x="68.9" y="52.5">C601</text>
<text x="84.9" y="52.5">C602</text>
<text x="102.5" y="52.5">C603</text>
<text x="120.1" y="52.5">C604</text>
<text x="137.7" y="52.5">C605</text>
<text x="156.9" y="52.5">C606</text>
<text x="172.9" y="52.5">C607</text>
<text x="190.5" y="52.5">C608</text>
<text x="68.9" y="55.7">10U_0805_6.3V6M</text>
<text x="84.9" y="55.7">10U_0805_6.3V6M</text>
<text x="102.5" y="55.7">10U_0805_6.3V6M</text>
<text x="120.1" y="55.7">10U_0805_6.3V6M</text>
<text x="137.7" y="55.7">10U_0805_6.3V6M</text>
<text x="156.9" y="55.7">10U_0805_6.3V6M</text>
<text x="172.9" y="55.7">10U_0805_6.3V6M</text>
<text x="190.5" y="55.7">10U_0805_6.3V6M</text>
<text x="68.9" y="70.1">C609</text>
<text x="84.9" y="70.1">C610</text>
<text x="102.5" y="70.1">C611</text>
<text x="120.1" y="70.1">C612</text>
<text x="137.7" y="70.1">C613</text>
<text x="155.3" y="70.1">C614</text>
<text x="172.9" y="70.1">C615</text>
<text x="190.5" y="70.1">C616</text>
<text x="68.9" y="73.3">10U_0805_6.3V6M</text>
<text x="84.9" y="73.3">10U_0805_6.3V6M</text>
<text x="102.5" y="73.3">10U_0805_6.3V6M</text>
<text x="120.1" y="73.3">10U_0805_6.3V6M</text>
<text x="137.7" y="73.3">10U_0805_6.3V6M</text>
<text x="155.3" y="73.3">10U_0805_6.3V6M</text>
<text x="172.9" y="73.3">10U_0805_6.3V6M</text>
<text x="190.5" y="73.3">10U_0805_6.3V6M</text>
<text x="68.9" y="87.7">C617</text>
<text x="84.9" y="87.7">C618</text>
<text x="102.5" y="87.7">C619</text>
<text x="120.1" y="87.7">C620</text>
<text x="137.7" y="87.7">C621</text>
<text x="155.3" y="87.7">C622</text>
<text x="172.9" y="87.7">C623</text>
<text x="190.5" y="87.7">C624</text>
<text x="68.9" y="90.9">10U_0805_6.3V6M</text>
<text x="84.9" y="90.9">10U_0805_6.3V6M</text>
<text x="102.5" y="90.9">10U_0805_6.3V6M</text>
<text x="120.1" y="90.9">10U_0805_6.3V6M</text>
<text x="137.7" y="90.9">10U_0805_6.3V6M</text>
<text x="155.3" y="90.9">10U_0805_6.3V6M</text>
<text x="172.9" y="90.9">10U_0805_6.3V6M</text>
<text x="190.5" y="90.9">10U_0805_6.3V6M</text>
<text x="80" y="114.9">330U_D2E_2.5VM_R9</text>
<text x="100.9" y="114.9">330U_D2E_2.5VM_R9</text>
<text x="60.9" y="124.5">C625</text>
<text x="70.5" y="124.5">C626</text>
<text x="80" y="124.5">C627</text>
<text x="89.7" y="124.5">C628</text>
<text x="100.9" y="124.5">C629</text>
<text x="110.5" y="124.5">C630</text>
<text x="116.9" y="130.9">330U_D2E_2.5VM_R9</text>
<text x="68.9" y="134.1">330U_D2E_2.5VM_R9</text>
<text x="89.7" y="134.1">330U_D2E_2.5VM_R9</text>
<text x="35.3" y="151.7">220U_D2_2VK_R9</text>
<text x="36.8" y="156.5">C634</text>
<text x="54.5" y="156.5">C635</text>
<text x="54.5" y="159.7">0.1U_0402_16V4Z</text>
<text x="72" y="156.5">C636</text>
<text x="72" y="159.7">0.1U_0402_16V4Z</text>
<text x="89.7" y="156.5">C637</text>
<text x="89.7" y="159.7">0.1U_0402_16V4Z</text>
<text x="107.3" y="156.5">C638</text>
<text x="107.3" y="159.7">0.1U_0402_16V4Z</text>
<text x="124.9" y="156.5">C639</text>
<text x="124.9" y="159.7">0.1U_0402_16V4Z</text>
<text x="142.5" y="156.5">C640</text>
<text x="142.5" y="159.7">0.1U_0402_16V4Z</text>
</g>
<g font-size="1.4" fill="#00f">
<text x="66.1" y="124.2">+</text>
<text x="75.7" y="124.2">+</text>
<text x="85.3" y="124.2">+</text>
<text x="94.9" y="124.2">+</text>
<text x="106.1" y="124.2">+</text>
<text x="115.7" y="124.2">+</text>
<text x="42.1" y="156.2">+</text>
</g>
<g font-size="1.3">
<text x="125.7" y="200.5">THIS SHEET OF ENGINEERING DRAWING IS THE PROPRIETARY PROPERTY OF COMPAL ELECTRONICS, INC. AND CONTAINSCONFIDENTIAL</text>
<text x="125.7" y="202">AND TRADE SECRET INFORMATION. THIS SHEET MAY NOT BETRANSFERED FROM THE CUSTODY OF THE COMPETENT DIVISION OF R&amp;D</text>
<text x="125.7" y="203.5">DEPARTMENT EXCEPT AS AUTHORIZED BY COMPAL ELECTRONICS, INC. NEITHER THIS SHEET NOR THE INFORMATION ITCONTAINS</text>
<text x="125.7" y="204.9">MAY BE USED BY OR DISCLOSED TO ANY THIRD PARTY WITHOUT PRIOR WRITTEN CONSENT OF COMPAL ELECTRONICS, INC.</text>
</g>
<g font-size="1.1">
<text x="29.3" y="1.2">5</text>
<text x="84.7" y="1.2">4</text>
<text x="140" y="1.2">3</text>
<text x="195.4" y="1.2">2</text>
<text x="250.8" y="1.2">1</text>
<text x=".4" y="28.2">D</text>
<text x="278.9" y="28.2">D</text>
<text x=".4" y="79.4">C</text>
<text x="278.9" y="79.4">C</text>
<text x=".4" y="130.6">B</text>
<text x="278.9" y="130.6">B</text>
<text x=".4" y="181.8">A</text>
<text x="278.9" y="181.8">A</text>
<text x="29.3" y="207.6">5</text>
<text x="84.7" y="207.6">4</text>
<text x="140" y="207.6">3</text>
<text x="195.4" y="207.6">2</text>
<text x="250.8" y="207.6">1</text>
</g>
</svg>
